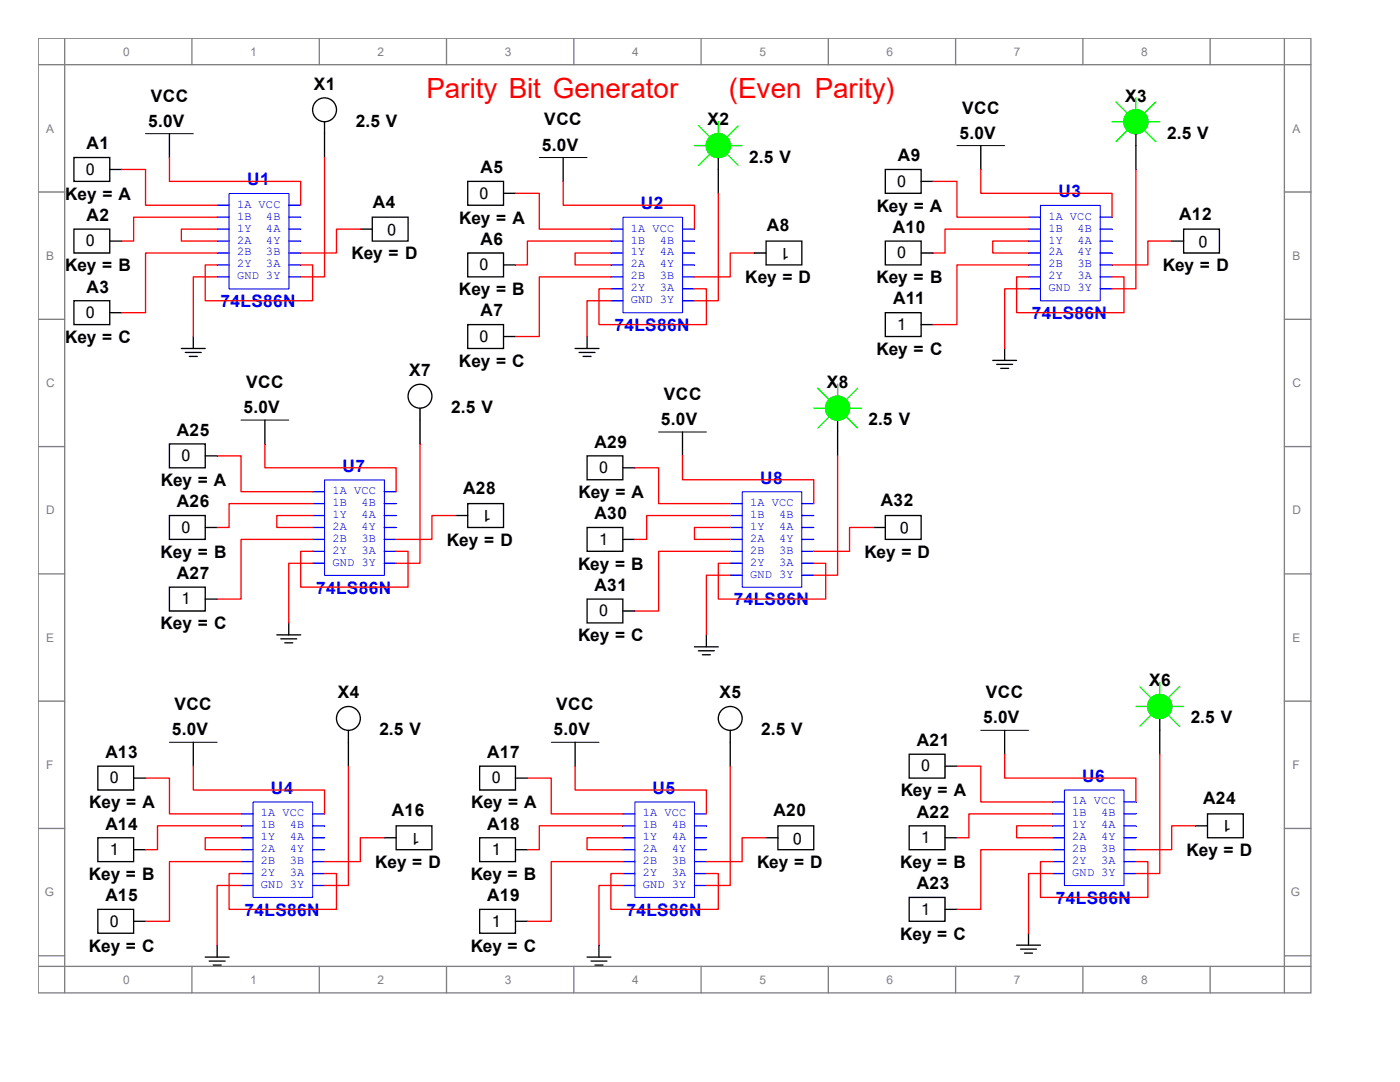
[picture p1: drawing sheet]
<svg xmlns="http://www.w3.org/2000/svg" width="279mm" height="216mm" viewBox="0 0 279 216" stroke-linecap="round" stroke-linejoin="round" font-family="sans-serif">
<g fill="none" stroke="#808080" stroke-width=".26">
<path d="M7.6 7.6h254v190.5h-254zM7.6 12.9h254M12.9 7.6v190.5M38.3 7.6v5.3M63.7 7.6v5.3M89.1 7.6v5.3M114.5 7.6v5.3M139.9 7.6v5.3M165.3 7.6v5.3M190.7 7.6v5.3M216.1 7.6v5.3M241.5 7.6v5.3"/>
<path d="M256.3 7.6v190.5M7.6 38.3h5.3M256.3 38.3h5.3M7.6 63.7h5.3M256.3 63.7h5.3M7.6 89.1h5.3M256.3 89.1h5.3M7.6 114.5h5.3M256.3 114.5h5.3M7.6 139.9h5.3M256.3 139.9h5.3M7.6 165.3h5.3"/>
<path d="M256.3 165.3h5.3M7.6 190.7h5.3M7.6 192.8h254M38.3 192.8v5.3M63.7 192.8v5.3M89.1 192.8v5.3M114.5 192.8v5.3M139.9 192.8v5.3M165.3 192.8v5.3M190.7 192.8v5.3M216.1 192.8v5.3M241.5 192.8v5.3"/>
<path d="M256.3 190.7h5.3"/>
</g>
<path d="M45.7 38.6h12v19.1h-12z" fill="none" stroke="#00f" stroke-width=".2"/>
<path d="M43.3 41h2.4" fill="none" stroke="#00f" stroke-width=".26"/>
<path d="M43.3 43.3h2.4" fill="none" stroke="#00f" stroke-width=".26"/>
<path d="M43.3 45.7h2.4" fill="none" stroke="#00f" stroke-width=".26"/>
<path d="M43.3 48.1h2.4" fill="none" stroke="#00f" stroke-width=".26"/>
<path d="M43.3 50.5h2.4" fill="none" stroke="#00f" stroke-width=".26"/>
<path d="M43.3 52.9h2.4" fill="none" stroke="#00f" stroke-width=".26"/>
<path d="M43.3 55.2h2.4" fill="none" stroke="#00f" stroke-width=".26"/>
<path d="M57.6 55.2h2.4" fill="none" stroke="#00f" stroke-width=".26"/>
<path d="M57.6 52.9h2.4" fill="none" stroke="#00f" stroke-width=".26"/>
<path d="M57.6 50.5h2.4" fill="none" stroke="#00f" stroke-width=".26"/>
<path d="M57.6 48.1h2.4" fill="none" stroke="#00f" stroke-width=".26"/>
<path d="M57.6 45.7h2.4" fill="none" stroke="#00f" stroke-width=".26"/>
<path d="M57.6 43.3h2.4" fill="none" stroke="#00f" stroke-width=".26"/>
<path d="M57.6 41h2.4" fill="none" stroke="#00f" stroke-width=".26"/>
<path d="M29.1 26.7h9.5" fill="none" stroke="#000" stroke-width=".2"/>
<g fill="none" stroke="#000" stroke-width=".26">
<path d="M14.8 31.4h7.1v4.8h-7.1zM21.9 33.8h2.4M33.8 26.7v4.7M64.8 24.3v7.1M14.8 45.7h7.1v4.8h-7.1zM21.9 48.1h2.4M71.9 45.7h2.4M74.3 43.3h7.1v4.8h-7.1zM14.8 60h7.1v4.8h-7.1zM21.9 62.4h2.4M36.2 69.5h4.8M37 70.3h3.2"/>
<path d="M37.8 71.1h1.6M38.6 67.2v2.3"/>
<circle cx="64.8" cy="21.9" r="2.38"/>
</g>
<path d="M24.3 33.8h4.8v7.2h14.2M33.8 31.4v4.8h26.2v4.8M64.8 31.4v23.8h-4.8M43.3 43.3h-16.6v4.8h-2.4M43.3 45.7h-7.1v2.4h7.1M43.3 50.5h-14.2v11.9h-4.8M43.3 52.9h-2.3v7.1h21.4v-7.1h-2.4M43.3 55.2h-4.7v12M71.9 45.7h-4.7v4.8h-7.2" fill="none" stroke="#f00" stroke-width=".26"/>
<path d="M124.3 43.3h11.9v19.1h-11.9z" fill="none" stroke="#00f" stroke-width=".2"/>
<path d="M121.9 45.7h2.4" fill="none" stroke="#00f" stroke-width=".26"/>
<path d="M121.9 48.1h2.4" fill="none" stroke="#00f" stroke-width=".26"/>
<path d="M121.9 50.5h2.4" fill="none" stroke="#00f" stroke-width=".26"/>
<path d="M121.9 52.9h2.4" fill="none" stroke="#00f" stroke-width=".26"/>
<path d="M121.9 55.2h2.4" fill="none" stroke="#00f" stroke-width=".26"/>
<path d="M121.9 57.6h2.4" fill="none" stroke="#00f" stroke-width=".26"/>
<path d="M121.9 60h2.4" fill="none" stroke="#00f" stroke-width=".26"/>
<path d="M136.2 60h2.4" fill="none" stroke="#00f" stroke-width=".26"/>
<path d="M136.2 57.6h2.4" fill="none" stroke="#00f" stroke-width=".26"/>
<path d="M136.2 55.2h2.4" fill="none" stroke="#00f" stroke-width=".26"/>
<path d="M136.2 52.9h2.4" fill="none" stroke="#00f" stroke-width=".26"/>
<path d="M136.2 50.5h2.4" fill="none" stroke="#00f" stroke-width=".26"/>
<path d="M136.2 48.1h2.4" fill="none" stroke="#00f" stroke-width=".26"/>
<path d="M136.2 45.7h2.4" fill="none" stroke="#00f" stroke-width=".26"/>
<path d="M107.6 31.4h9.6" fill="none" stroke="#000" stroke-width=".2"/>
<g fill="none" stroke="#000" stroke-width=".26">
<path d="M93.3 36.2h7.2v4.8h-7.2zM100.5 38.6h2.4M112.4 31.4v4.8M143.4 31.4v7.2M93.3 50.5h7.2v4.7h-7.2zM100.5 52.9h2.4M150.5 50.5h2.4M152.9 48.1h7.1v4.8h-7.1zM93.3 64.8h7.2v4.7h-7.2zM100.5 67.2h2.4M114.8 69.5h4.7M115.6 70.3h3.1"/>
<path d="M116.4 71.1h1.6M117.2 67.2v2.3"/>
<circle cx="143.4" cy="29.1" r="2.38"/>
</g>
<path d="M138.6 29.1h2.4M139.4 25.1l2.4 2.4M141.8 30.6l-2.4 2.4M143.4 24.3v2.4M144.9 30.6l2.4 2.4M145.7 29.1h2.4M147.3 25.1l-2.4 2.4" fill="none" stroke="#0f0" stroke-width=".26"/>
<circle cx="143.4" cy="29.1" r="2.38" fill="#0f0" stroke="#0f0" stroke-width=".26"/>
<path d="M102.9 38.6h4.7v7.1h14.3M112.4 36.2v4.8h26.2v4.7M143.4 38.6v21.4h-4.8M121.9 48.1h-16.6v4.8h-2.4M121.9 50.5h-7.1v2.4h7.1M121.9 55.2h-14.3v12h-4.7M121.9 57.6h-2.4v7.2h21.5v-7.2h-2.4M150.5 50.5h-4.8v4.7h-7.1M121.9 60h-4.7v7.2" fill="none" stroke="#f00" stroke-width=".26"/>
<path d="M207.6 41h12v19h-12z" fill="none" stroke="#00f" stroke-width=".2"/>
<path d="M205.3 43.3h2.3" fill="none" stroke="#00f" stroke-width=".26"/>
<path d="M205.3 45.7h2.3" fill="none" stroke="#00f" stroke-width=".26"/>
<path d="M205.3 48.1h2.3" fill="none" stroke="#00f" stroke-width=".26"/>
<path d="M205.3 50.5h2.3" fill="none" stroke="#00f" stroke-width=".26"/>
<path d="M205.3 52.9h2.3" fill="none" stroke="#00f" stroke-width=".26"/>
<path d="M205.3 55.2h2.3" fill="none" stroke="#00f" stroke-width=".26"/>
<path d="M205.3 57.6h2.3" fill="none" stroke="#00f" stroke-width=".26"/>
<path d="M219.6 57.6h2.3" fill="none" stroke="#00f" stroke-width=".26"/>
<path d="M219.6 55.2h2.3" fill="none" stroke="#00f" stroke-width=".26"/>
<path d="M219.6 52.9h2.3" fill="none" stroke="#00f" stroke-width=".26"/>
<path d="M219.6 50.5h2.3" fill="none" stroke="#00f" stroke-width=".26"/>
<path d="M219.6 48.1h2.3" fill="none" stroke="#00f" stroke-width=".26"/>
<path d="M219.6 45.7h2.3" fill="none" stroke="#00f" stroke-width=".26"/>
<path d="M219.6 43.3h2.3" fill="none" stroke="#00f" stroke-width=".26"/>
<path d="M191 29.1h9.5" fill="none" stroke="#000" stroke-width=".2"/>
<g fill="none" stroke="#000" stroke-width=".26">
<path d="M176.7 33.8h7.1v4.8h-7.1zM183.8 36.2h2.4M195.7 29.1v4.7M226.7 26.7v7.1M176.7 48.1h7.1v4.8h-7.1zM183.8 50.5h2.4M233.8 48.1h2.4M236.2 45.7h7.2v4.8h-7.2zM176.7 62.4h7.1v4.8h-7.1zM183.8 64.8h2.4M198.1 71.9h4.8M198.9 72.7h3.2"/>
<path d="M199.7 73.5h1.6M200.5 69.5v2.4"/>
<circle cx="226.7" cy="24.3" r="2.38"/>
</g>
<path d="M226.7 19.5v2.4M221.9 24.3h2.4M222.7 20.3l2.4 2.4M225.1 25.9l-2.4 2.4M228.3 25.9l2.4 2.4M229.1 24.3h2.4M230.7 20.3l-2.4 2.4" fill="none" stroke="#0f0" stroke-width=".26"/>
<circle cx="226.7" cy="24.3" r="2.38" fill="#0f0" stroke="#0f0" stroke-width=".26"/>
<path d="M186.2 36.2h4.8v7.1h14.3M195.7 33.8v4.8h26.2v4.7M226.7 33.8v23.8h-4.8M205.3 45.7h-16.7v4.8h-2.4M205.3 48.1h-7.2v2.4h7.2M205.3 52.9h-14.3v11.9h-4.8M205.3 55.2h-2.4v7.2h21.4v-7.2h-2.4M205.3 57.6h-4.8v11.9M233.8 48.1h-4.7v4.8h-7.2" fill="none" stroke="#f00" stroke-width=".26"/>
<path d="M50.5 160h11.9v19.1h-11.9z" fill="none" stroke="#00f" stroke-width=".2"/>
<path d="M48.1 162.4h2.4" fill="none" stroke="#00f" stroke-width=".26"/>
<path d="M48.1 164.8h2.4" fill="none" stroke="#00f" stroke-width=".26"/>
<path d="M48.1 167.2h2.4" fill="none" stroke="#00f" stroke-width=".26"/>
<path d="M48.1 169.5h2.4" fill="none" stroke="#00f" stroke-width=".26"/>
<path d="M48.1 171.9h2.4" fill="none" stroke="#00f" stroke-width=".26"/>
<path d="M48.1 174.3h2.4" fill="none" stroke="#00f" stroke-width=".26"/>
<path d="M48.1 176.7h2.4" fill="none" stroke="#00f" stroke-width=".26"/>
<path d="M62.4 176.7h2.4" fill="none" stroke="#00f" stroke-width=".26"/>
<path d="M62.4 174.3h2.4" fill="none" stroke="#00f" stroke-width=".26"/>
<path d="M62.4 171.9h2.4" fill="none" stroke="#00f" stroke-width=".26"/>
<path d="M62.4 169.5h2.4" fill="none" stroke="#00f" stroke-width=".26"/>
<path d="M62.4 167.2h2.4" fill="none" stroke="#00f" stroke-width=".26"/>
<path d="M62.4 164.8h2.4" fill="none" stroke="#00f" stroke-width=".26"/>
<path d="M62.4 162.4h2.4" fill="none" stroke="#00f" stroke-width=".26"/>
<path d="M33.8 148.1h9.5" fill="none" stroke="#000" stroke-width=".2"/>
<g fill="none" stroke="#000" stroke-width=".26">
<path d="M19.5 152.9h7.2v4.7h-7.2zM26.7 155.3h2.4M38.6 148.1v4.8M69.5 145.7v7.2M19.5 167.2h7.2v4.7h-7.2zM26.7 169.5h2.4M76.7 167.2h2.4M79.1 164.8h7.1v4.7h-7.1zM19.5 181.5h7.2v4.7h-7.2zM26.7 183.8h2.4M41 191h4.7M41.8 191.8h3.1"/>
<path d="M42.5 192.6h1.6M43.3 188.6v2.4"/>
<circle cx="69.5" cy="143.4" r="2.38"/>
</g>
<path d="M29.1 155.3h4.7v7.1h14.3M38.6 152.9v4.7h26.2v4.8M69.5 152.9v23.8h-4.7M48.1 164.8h-16.7v4.7h-2.3M48.1 167.2h-7.1v2.3h7.1M48.1 171.9h-14.3v11.9h-4.7M48.1 174.3h-2.4v7.2h21.5v-7.2h-2.4M48.1 176.7h-4.8v11.9M76.7 167.2h-4.8v4.7h-7.1" fill="none" stroke="#f00" stroke-width=".26"/>
<path d="M126.7 160h11.9v19.1h-11.9z" fill="none" stroke="#00f" stroke-width=".2"/>
<path d="M124.3 162.4h2.4" fill="none" stroke="#00f" stroke-width=".26"/>
<path d="M124.3 164.8h2.4" fill="none" stroke="#00f" stroke-width=".26"/>
<path d="M124.3 167.2h2.4" fill="none" stroke="#00f" stroke-width=".26"/>
<path d="M124.3 169.5h2.4" fill="none" stroke="#00f" stroke-width=".26"/>
<path d="M124.3 171.9h2.4" fill="none" stroke="#00f" stroke-width=".26"/>
<path d="M124.3 174.3h2.4" fill="none" stroke="#00f" stroke-width=".26"/>
<path d="M124.3 176.7h2.4" fill="none" stroke="#00f" stroke-width=".26"/>
<path d="M138.6 176.7h2.4" fill="none" stroke="#00f" stroke-width=".26"/>
<path d="M138.6 174.3h2.4" fill="none" stroke="#00f" stroke-width=".26"/>
<path d="M138.6 171.9h2.4" fill="none" stroke="#00f" stroke-width=".26"/>
<path d="M138.6 169.5h2.4" fill="none" stroke="#00f" stroke-width=".26"/>
<path d="M138.6 167.2h2.4" fill="none" stroke="#00f" stroke-width=".26"/>
<path d="M138.6 164.8h2.4" fill="none" stroke="#00f" stroke-width=".26"/>
<path d="M138.6 162.4h2.4" fill="none" stroke="#00f" stroke-width=".26"/>
<path d="M110 148.1h9.5" fill="none" stroke="#000" stroke-width=".2"/>
<g fill="none" stroke="#000" stroke-width=".26">
<path d="M95.7 152.9h7.2v4.7h-7.2zM102.9 155.3h2.4M114.8 148.1v4.8M145.7 145.7v7.2M95.7 167.2h7.2v4.7h-7.2zM102.9 169.5h2.4M152.9 167.2h2.4M155.3 164.8h7.1v4.7h-7.1zM95.7 181.5h7.2v4.7h-7.2zM102.9 183.8h2.4M117.2 191h4.7M118 191.8h3.1"/>
<path d="M118.7 192.6h1.6M119.5 188.6v2.4"/>
<circle cx="145.7" cy="143.4" r="2.38"/>
</g>
<path d="M105.3 155.3h4.7v7.1h14.3M114.8 152.9v4.7h26.2v4.8M145.7 152.9v23.8h-4.7M124.3 164.8h-16.7v4.7h-2.3M124.3 167.2h-7.1v2.3h7.1M124.3 171.9h-14.3v11.9h-4.7M124.3 174.3h-2.4v7.2h21.5v-7.2h-2.4M124.3 176.7h-4.8v11.9M152.9 167.2h-4.8v4.7h-7.1" fill="none" stroke="#f00" stroke-width=".26"/>
<path d="M212.4 157.6h11.9v19.1h-11.9z" fill="none" stroke="#00f" stroke-width=".2"/>
<path d="M210 160h2.4" fill="none" stroke="#00f" stroke-width=".26"/>
<path d="M210 162.4h2.4" fill="none" stroke="#00f" stroke-width=".26"/>
<path d="M210 164.8h2.4" fill="none" stroke="#00f" stroke-width=".26"/>
<path d="M210 167.2h2.4" fill="none" stroke="#00f" stroke-width=".26"/>
<path d="M210 169.5h2.4" fill="none" stroke="#00f" stroke-width=".26"/>
<path d="M210 171.9h2.4" fill="none" stroke="#00f" stroke-width=".26"/>
<path d="M210 174.3h2.4" fill="none" stroke="#00f" stroke-width=".26"/>
<path d="M224.3 174.3h2.4" fill="none" stroke="#00f" stroke-width=".26"/>
<path d="M224.3 171.9h2.4" fill="none" stroke="#00f" stroke-width=".26"/>
<path d="M224.3 169.5h2.4" fill="none" stroke="#00f" stroke-width=".26"/>
<path d="M224.3 167.2h2.4" fill="none" stroke="#00f" stroke-width=".26"/>
<path d="M224.3 164.8h2.4" fill="none" stroke="#00f" stroke-width=".26"/>
<path d="M224.3 162.4h2.4" fill="none" stroke="#00f" stroke-width=".26"/>
<path d="M224.3 160h2.4" fill="none" stroke="#00f" stroke-width=".26"/>
<path d="M195.7 145.7h9.6" fill="none" stroke="#000" stroke-width=".2"/>
<g fill="none" stroke="#000" stroke-width=".26">
<path d="M181.5 150.5h7.1v4.8h-7.1zM188.6 152.9h2.4M200.5 145.7v4.8M231.5 143.4v7.1M181.5 164.8h7.1v4.7h-7.1zM181.5 179.1h7.1v4.7h-7.1zM188.6 167.2h2.4M238.6 164.8h2.4M241 162.4h7.1v4.8h-7.1zM188.6 181.5h2.4M202.9 188.6h4.7M203.7 189.4h3.2"/>
<path d="M204.5 190.2h1.6M205.3 186.2v2.4"/>
<circle cx="231.5" cy="141" r="2.38"/>
</g>
<path d="M227.5 137l2.4 2.4M231.5 136.2v2.4M235.4 137l-2.4 2.4M226.7 141h2.4M229.9 142.6l-2.4 2.3M233 142.6l2.4 2.3M233.8 141h2.4" fill="none" stroke="#0f0" stroke-width=".26"/>
<circle cx="231.5" cy="141" r="2.38" fill="#0f0" stroke="#0f0" stroke-width=".26"/>
<path d="M191 152.9h4.7v7.1h14.3M200.5 150.5v4.8h26.2v4.7M231.5 150.5v23.8h-4.8M210 162.4h-16.6v4.8h-2.4M210 164.8h-7.1v2.4h7.1M210 169.5h-14.3v12h-4.7M210 171.9h-2.4v7.2h21.5v-7.2h-2.4M210 174.3h-4.7v11.9M238.6 164.8h-4.8v4.7h-7.1" fill="none" stroke="#f00" stroke-width=".26"/>
<path d="M64.8 95.8h11.9v19h-11.9z" fill="none" stroke="#00f" stroke-width=".2"/>
<path d="M62.4 98.1h2.4" fill="none" stroke="#00f" stroke-width=".26"/>
<path d="M62.4 100.5h2.4" fill="none" stroke="#00f" stroke-width=".26"/>
<path d="M62.4 102.9h2.4" fill="none" stroke="#00f" stroke-width=".26"/>
<path d="M62.4 105.3h2.4" fill="none" stroke="#00f" stroke-width=".26"/>
<path d="M62.4 107.6h2.4" fill="none" stroke="#00f" stroke-width=".26"/>
<path d="M62.4 110h2.4" fill="none" stroke="#00f" stroke-width=".26"/>
<path d="M62.4 112.4h2.4" fill="none" stroke="#00f" stroke-width=".26"/>
<path d="M76.7 112.4h2.4" fill="none" stroke="#00f" stroke-width=".26"/>
<path d="M76.7 110h2.4" fill="none" stroke="#00f" stroke-width=".26"/>
<path d="M76.7 107.6h2.4" fill="none" stroke="#00f" stroke-width=".26"/>
<path d="M76.7 105.3h2.4" fill="none" stroke="#00f" stroke-width=".26"/>
<path d="M76.7 102.9h2.4" fill="none" stroke="#00f" stroke-width=".26"/>
<path d="M76.7 100.5h2.4" fill="none" stroke="#00f" stroke-width=".26"/>
<path d="M76.7 98.1h2.4" fill="none" stroke="#00f" stroke-width=".26"/>
<path d="M48.1 83.8h9.5" fill="none" stroke="#000" stroke-width=".2"/>
<g fill="none" stroke="#000" stroke-width=".26">
<path d="M33.8 88.6h7.2v4.7h-7.2zM41 91h2.3M52.9 83.8v4.8M83.8 81.4v7.2M33.8 102.9h7.2v4.7h-7.2zM33.8 117.2h7.2v4.7h-7.2zM41 105.3h2.3M41 119.5h2.3M91 102.9h2.3M93.3 100.5h7.2v4.8h-7.2zM55.2 126.7h4.8M56 127.5h3.2"/>
<path d="M56.8 128.3h1.6M57.6 124.3v2.4"/>
<circle cx="83.8" cy="79.1" r="2.38"/>
</g>
<path d="M43.3 91h4.8v7.1h14.3M52.9 88.6v4.7h26.2v4.8M83.8 88.6v23.8h-4.7M62.4 100.5h-16.7v4.8h-2.4M62.4 102.9h-7.2v2.4h7.2M62.4 107.6h-14.3v11.9h-4.8M62.4 110h-2.4v7.2h21.4v-7.2h-2.3M62.4 112.4h-4.8v11.9M91 102.9h-4.8v4.7h-7.1" fill="none" stroke="#f00" stroke-width=".26"/>
<path d="M148.1 98.1h11.9v19.1h-11.9z" fill="none" stroke="#00f" stroke-width=".2"/>
<path d="M145.7 100.5h2.4" fill="none" stroke="#00f" stroke-width=".26"/>
<path d="M145.7 102.9h2.4" fill="none" stroke="#00f" stroke-width=".26"/>
<path d="M145.7 105.3h2.4" fill="none" stroke="#00f" stroke-width=".26"/>
<path d="M145.7 107.6h2.4" fill="none" stroke="#00f" stroke-width=".26"/>
<path d="M145.7 110h2.4" fill="none" stroke="#00f" stroke-width=".26"/>
<path d="M145.7 112.4h2.4" fill="none" stroke="#00f" stroke-width=".26"/>
<path d="M145.7 114.8h2.4" fill="none" stroke="#00f" stroke-width=".26"/>
<path d="M160 114.8h2.4" fill="none" stroke="#00f" stroke-width=".26"/>
<path d="M160 112.4h2.4" fill="none" stroke="#00f" stroke-width=".26"/>
<path d="M160 110h2.4" fill="none" stroke="#00f" stroke-width=".26"/>
<path d="M160 107.6h2.4" fill="none" stroke="#00f" stroke-width=".26"/>
<path d="M160 105.3h2.4" fill="none" stroke="#00f" stroke-width=".26"/>
<path d="M160 102.9h2.4" fill="none" stroke="#00f" stroke-width=".26"/>
<path d="M160 100.5h2.4" fill="none" stroke="#00f" stroke-width=".26"/>
<path d="M131.4 86.2h9.6" fill="none" stroke="#000" stroke-width=".2"/>
<g fill="none" stroke="#000" stroke-width=".26">
<path d="M117.2 91h7.1v4.7h-7.1zM124.3 93.3h2.4M136.2 86.2v4.8M167.2 83.8v7.2M117.2 105.3h7.1v4.7h-7.1zM117.2 119.5h7.1v4.8h-7.1zM124.3 107.6h2.4M174.3 105.3h2.4M176.7 102.9h7.1v4.7h-7.1zM124.3 121.9h2.4M138.6 129.1h4.8M139.4 129.9h3.2"/>
<path d="M140.2 130.7h1.6M141 126.7v2.4"/>
<circle cx="167.2" cy="81.4" r="2.38"/>
</g>
<path d="M163.2 77.5l2.4 2.4M167.2 76.7v2.4M171.1 77.5l-2.3 2.4M162.4 81.4h2.4M165.6 83l-2.4 2.4M168.8 83l2.3 2.4M169.5 81.4h2.4" fill="none" stroke="#0f0" stroke-width=".26"/>
<circle cx="167.2" cy="81.4" r="2.38" fill="#0f0" stroke="#0f0" stroke-width=".26"/>
<path d="M126.7 93.3h4.7v7.2h14.3M136.2 91v4.7h26.2v4.8M167.2 91v23.8h-4.8M145.7 102.9h-16.6v4.7h-2.4M145.7 105.3h-7.1v2.3h7.1M145.7 110h-14.3v11.9h-4.7M145.7 112.4h-2.3v7.1h21.4v-7.1h-2.4M145.7 114.8h-4.7v11.9M174.3 105.3h-4.8v4.7h-7.1" fill="none" stroke="#f00" stroke-width=".26"/>
<g font-size="5.6" fill="#f00">
<text x="85.1" y="19.5">Parity Bit Generator</text>
<text x="145.5" y="19.5">(Even Parity)</text>
</g>
<g font-size="3.4">
<text x="62.6" y="17.9">X1</text>
<text x="30.1" y="20.3">VCC</text>
<text x="192" y="22.6">VCC</text>
<text x="224.5" y="20.3">X3</text>
<text x="17.3" y="29.8">A1</text>
<text x="29.5" y="25.3">5.0V</text>
<text x="71" y="25.3">2.5 V</text>
<text x="108.6" y="25">VCC</text>
<text x="141.2" y="25">X2</text>
<text x="191.5" y="27.7">5.0V</text>
<text x="232.9" y="27.7">2.5 V</text>
<text x="95.9" y="34.5">A5</text>
<text x="108.2" y="30.1">5.0V</text>
<text x="149.5" y="32.4">2.5 V</text>
<text x="179.2" y="32.2">A9</text>
<text x="13" y="39.8">Key = A</text>
<text x="74.4" y="41.4">A4</text>
<text x="17.3" y="44.1">A2</text>
<text x="91.6" y="44.6">Key = A</text>
<text x="153" y="46.2">A8</text>
<text x="175" y="42.2">Key = A</text>
<text x="178.2" y="46.5">A10</text>
<text x="235.3" y="43.8">A12</text>
<text x="70.1" y="51.8">Key = D</text>
<text x="95.9" y="48.9">A6</text>
<text x="13" y="54.1">Key = B</text>
<text x="17.3" y="58.4">A3</text>
<text x="91.6" y="58.9">Key = B</text>
<text x="148.7" y="56.5">Key = D</text>
<text x="174.9" y="56.5">Key = B</text>
<text x="232.1" y="54.1">Key = D</text>
<text x="95.9" y="63.1">A7</text>
<text x="178.3" y="60.7">A11</text>
<text x="13" y="68.4">Key = C</text>
<text x="174.9" y="70.8">Key = C</text>
<text x="49.1" y="77.4">VCC</text>
<text x="81.7" y="75.1">X7</text>
<text x="91.6" y="73.2">Key = C</text>
<text x="165" y="77.4">X8</text>
<text x="48.6" y="82.5">5.0V</text>
<text x="90.1" y="82.5">2.5 V</text>
<text x="132.5" y="79.8">VCC</text>
<text x="35.3" y="87">A25</text>
<text x="118.7" y="89.3">A29</text>
<text x="131.9" y="84.8">5.0V</text>
<text x="173.4" y="84.8">2.5 V</text>
<text x="32.1" y="97">Key = A</text>
<text x="35.3" y="101.2">A26</text>
<text x="92.5" y="98.6">A28</text>
<text x="115.4" y="99.4">Key = A</text>
<text x="175.8" y="101">A32</text>
<text x="118.7" y="103.6">A30</text>
<text x="32" y="111.3">Key = B</text>
<text x="89.2" y="108.9">Key = D</text>
<text x="115.4" y="113.7">Key = B</text>
<text x="172.5" y="111.3">Key = D</text>
<text x="35.3" y="115.5">A27</text>
<text x="118.7" y="117.9">A31</text>
<text x="32" y="125.6">Key = C</text>
<text x="115.4" y="128">Key = C</text>
<text x="229.3" y="136.9">X6</text>
<text x="34.8" y="141.7">VCC</text>
<text x="67.4" y="139.3">X4</text>
<text x="111" y="141.7">VCC</text>
<text x="143.6" y="139.3">X5</text>
<text x="196.7" y="139.3">VCC</text>
<text x="34.3" y="146.7">5.0V</text>
<text x="75.7" y="146.7">2.5 V</text>
<text x="110.5" y="146.7">5.0V</text>
<text x="151.9" y="146.7">2.5 V</text>
<text x="183" y="148.8">A21</text>
<text x="196.2" y="144.4">5.0V</text>
<text x="237.6" y="144.4">2.5 V</text>
<text x="21" y="151.3">A13</text>
<text x="97.2" y="151.3">A17</text>
<text x="17.8" y="161.3">Key = A</text>
<text x="94" y="161.3">Key = A</text>
<text x="179.7" y="158.9">Key = A</text>
<text x="240.1" y="160.5">A24</text>
<text x="21" y="165.5">A14</text>
<text x="78.2" y="162.9">A16</text>
<text x="97.2" y="165.5">A18</text>
<text x="154.4" y="162.9">A20</text>
<text x="183" y="163.2">A22</text>
<text x="74.9" y="173.2">Key = D</text>
<text x="151.1" y="173.2">Key = D</text>
<text x="179.7" y="173.2">Key = B</text>
<text x="236.8" y="170.8">Key = D</text>
<text x="17.7" y="175.6">Key = B</text>
<text x="21" y="179.8">A15</text>
<text x="93.9" y="175.6">Key = B</text>
<text x="97.2" y="179.8">A19</text>
<text x="183" y="177.4">A23</text>
<text x="17.7" y="189.9">Key = C</text>
<text x="93.9" y="189.9">Key = C</text>
<text x="179.7" y="187.5">Key = C</text>
</g>
<g font-size="3.4" fill="#00f">
<text x="49.3" y="37">U1</text>
<text x="127.9" y="41.7">U2</text>
<text x="211.2" y="39.3">U3</text>
<text x="44" y="61.3">74LS86N</text>
<text x="206" y="63.7">74LS86N</text>
<text x="122.6" y="66">74LS86N</text>
<text x="68.4" y="94.1">U7</text>
<text x="151.7" y="96.5">U8</text>
<text x="63.1" y="118.4">74LS86N</text>
<text x="146.4" y="120.8">74LS86N</text>
<text x="215.9" y="156">U6</text>
<text x="54" y="158.4">U4</text>
<text x="130.2" y="158.4">U5</text>
<text x="48.8" y="182.7">74LS86N</text>
<text x="125" y="182.7">74LS86N</text>
<text x="210.7" y="180.3">74LS86N</text>
</g>
<g font-size="3.2">
<text x="17.1" y="34.9">0</text>
<text x="95.7" y="39.6">0</text>
<text x="179.1" y="37.3">0</text>
<text x="79" y="44.7" transform="rotate(-180 79 44.7)">0</text>
<text x="241" y="47" transform="rotate(-180 241 47)">0</text>
<text x="17.1" y="49.1">0</text>
<text x="95.7" y="53.9">0</text>
<text x="157.6" y="49.4" transform="rotate(-180 157.6 49.4)">1</text>
<text x="179.1" y="51.6">0</text>
<text x="17.1" y="63.5">0</text>
<text x="179.1" y="65.8">1</text>
<text x="95.7" y="68.2">0</text>
<text x="36.2" y="92">0</text>
<text x="119.5" y="94.4">0</text>
<text x="98.1" y="101.8" transform="rotate(-180 98.1 101.8)">1</text>
<text x="36.2" y="106.3">0</text>
<text x="181.4" y="104.2" transform="rotate(-180 181.4 104.2)">0</text>
<text x="119.5" y="108.7">1</text>
<text x="36.2" y="120.6">1</text>
<text x="119.5" y="123">0</text>
<text x="183.9" y="153.9">0</text>
<text x="21.9" y="156.3">0</text>
<text x="98.1" y="156.3">0</text>
<text x="83.8" y="166.1" transform="rotate(-180 83.8 166.1)">1</text>
<text x="160" y="166.1" transform="rotate(-180 160 166.1)">0</text>
<text x="245.7" y="163.7" transform="rotate(-180 245.7 163.7)">1</text>
<text x="21.9" y="170.6">1</text>
<text x="98.1" y="170.6">1</text>
<text x="183.9" y="168.2">1</text>
<text x="21.9" y="184.9">0</text>
<text x="98.1" y="184.9">1</text>
<text x="183.9" y="182.5">1</text>
</g>
<g font-size="2.4" fill="#808080">
<text x="24.6" y="11.1">0</text>
<text x="50" y="11.1">1</text>
<text x="75.4" y="11.1">2</text>
<text x="100.8" y="11.1">3</text>
<text x="126.2" y="11.1">4</text>
<text x="151.6" y="11.1">5</text>
<text x="177" y="11.1">6</text>
<text x="202.4" y="11.1">7</text>
<text x="227.8" y="11.1">8</text>
<text x="9.2" y="26.5">A</text>
<text x="257.9" y="26.5">A</text>
<text x="9.2" y="51.9">B</text>
<text x="257.9" y="51.9">B</text>
<text x="9.2" y="77.3">C</text>
<text x="257.9" y="77.3">C</text>
<text x="9.2" y="102.7">D</text>
<text x="257.9" y="102.7">D</text>
<text x="9.2" y="128.1">E</text>
<text x="257.9" y="128.1">E</text>
<text x="9.2" y="153.5">F</text>
<text x="257.9" y="153.5">F</text>
<text x="8.9" y="178.9">G</text>
<text x="257.6" y="178.9">G</text>
<text x="24.6" y="196.3">0</text>
<text x="50" y="196.3">1</text>
<text x="75.4" y="196.3">2</text>
<text x="100.8" y="196.3">3</text>
<text x="126.2" y="196.3">4</text>
<text x="151.6" y="196.3">5</text>
<text x="177" y="196.3">6</text>
<text x="202.4" y="196.3">7</text>
<text x="227.8" y="196.3">8</text>
</g>
<g font-size="2.4" fill="#00f">
<text x="47.3" y="41.4">1A VCC</text>
<text x="47.3" y="43.8">1B</text>
<text x="47.3" y="46.2">1Y</text>
<text x="53.1" y="46.2">4A</text>
<text x="53.1" y="43.8">4B</text>
<text x="125.9" y="46.2">1A VCC</text>
<text x="209.3" y="43.8">1A VCC</text>
<text x="209.3" y="46.2">1B</text>
<text x="215" y="46.2">4B</text>
<text x="47.3" y="48.6">2A</text>
<text x="47.3" y="51">2B</text>
<text x="47.3" y="53.3">2Y</text>
<text x="53.1" y="53.3">3A</text>
<text x="53.1" y="51">3B</text>
<text x="53.1" y="48.6">4Y</text>
<text x="125.9" y="48.6">1B</text>
<text x="125.9" y="51">1Y</text>
<text x="125.9" y="53.3">2A</text>
<text x="131.7" y="53.3">4Y</text>
<text x="131.7" y="51">4A</text>
<text x="131.7" y="48.6">4B</text>
<text x="209.3" y="48.6">1Y</text>
<text x="209.3" y="51">2A</text>
<text x="209.3" y="53.3">2B</text>
<text x="215" y="53.3">3B</text>
<text x="215" y="51">4Y</text>
<text x="215" y="48.6">4A</text>
<text x="47.3" y="55.8">GND 3Y</text>
<text x="125.9" y="55.8">2B</text>
<text x="125.9" y="58.1">2Y</text>
<text x="131.7" y="58.1">3A</text>
<text x="131.7" y="55.8">3B</text>
<text x="209.3" y="55.8">2Y</text>
<text x="209.3" y="58.1">GND 3Y</text>
<text x="215" y="55.8">3A</text>
<text x="125.9" y="60.5">GND 3Y</text>
<text x="66.4" y="98.6">1A VCC</text>
<text x="66.4" y="101">1B</text>
<text x="72.1" y="101">4B</text>
<text x="149.7" y="101">1A VCC</text>
<text x="66.4" y="103.4">1Y</text>
<text x="66.4" y="105.7">2A</text>
<text x="72.1" y="105.7">4Y</text>
<text x="72.1" y="103.4">4A</text>
<text x="149.7" y="103.4">1B</text>
<text x="149.7" y="105.7">1Y</text>
<text x="155.5" y="105.7">4A</text>
<text x="155.5" y="103.4">4B</text>
<text x="66.4" y="108.1">2B</text>
<text x="66.4" y="110.5">2Y</text>
<text x="66.4" y="112.9">GND 3Y</text>
<text x="72.1" y="110.5">3A</text>
<text x="72.1" y="108.1">3B</text>
<text x="149.7" y="108.1">2A</text>
<text x="149.7" y="110.5">2B</text>
<text x="149.7" y="112.9">2Y</text>
<text x="155.5" y="112.9">3A</text>
<text x="155.5" y="110.5">3B</text>
<text x="155.5" y="108.1">4Y</text>
<text x="149.7" y="115.3">GND 3Y</text>
<text x="214" y="160.5">1A VCC</text>
<text x="52.1" y="162.9">1A VCC</text>
<text x="52.1" y="165.3">1B</text>
<text x="52.1" y="167.6">1Y</text>
<text x="57.9" y="167.6">4A</text>
<text x="57.9" y="165.3">4B</text>
<text x="128.3" y="162.9">1A VCC</text>
<text x="128.3" y="165.3">1B</text>
<text x="128.3" y="167.6">1Y</text>
<text x="134.1" y="167.6">4A</text>
<text x="134.1" y="165.3">4B</text>
<text x="214" y="162.9">1B</text>
<text x="214" y="165.3">1Y</text>
<text x="214" y="167.6">2A</text>
<text x="219.8" y="167.6">4Y</text>
<text x="219.8" y="165.3">4A</text>
<text x="219.8" y="162.9">4B</text>
<text x="52.1" y="170.1">2A</text>
<text x="52.1" y="172.4">2B</text>
<text x="57.9" y="172.4">3B</text>
<text x="57.9" y="170.1">4Y</text>
<text x="128.3" y="170.1">2A</text>
<text x="128.3" y="172.4">2B</text>
<text x="134.1" y="172.4">3B</text>
<text x="134.1" y="170.1">4Y</text>
<text x="214" y="170.1">2B</text>
<text x="214" y="172.4">2Y</text>
<text x="219.8" y="172.4">3A</text>
<text x="219.8" y="170.1">3B</text>
<text x="52.1" y="174.8">2Y</text>
<text x="52.1" y="177.2">GND 3Y</text>
<text x="57.9" y="174.8">3A</text>
<text x="128.3" y="174.8">2Y</text>
<text x="128.3" y="177.2">GND 3Y</text>
<text x="134.1" y="174.8">3A</text>
<text x="214" y="174.8">GND 3Y</text>
</g>
</svg>
